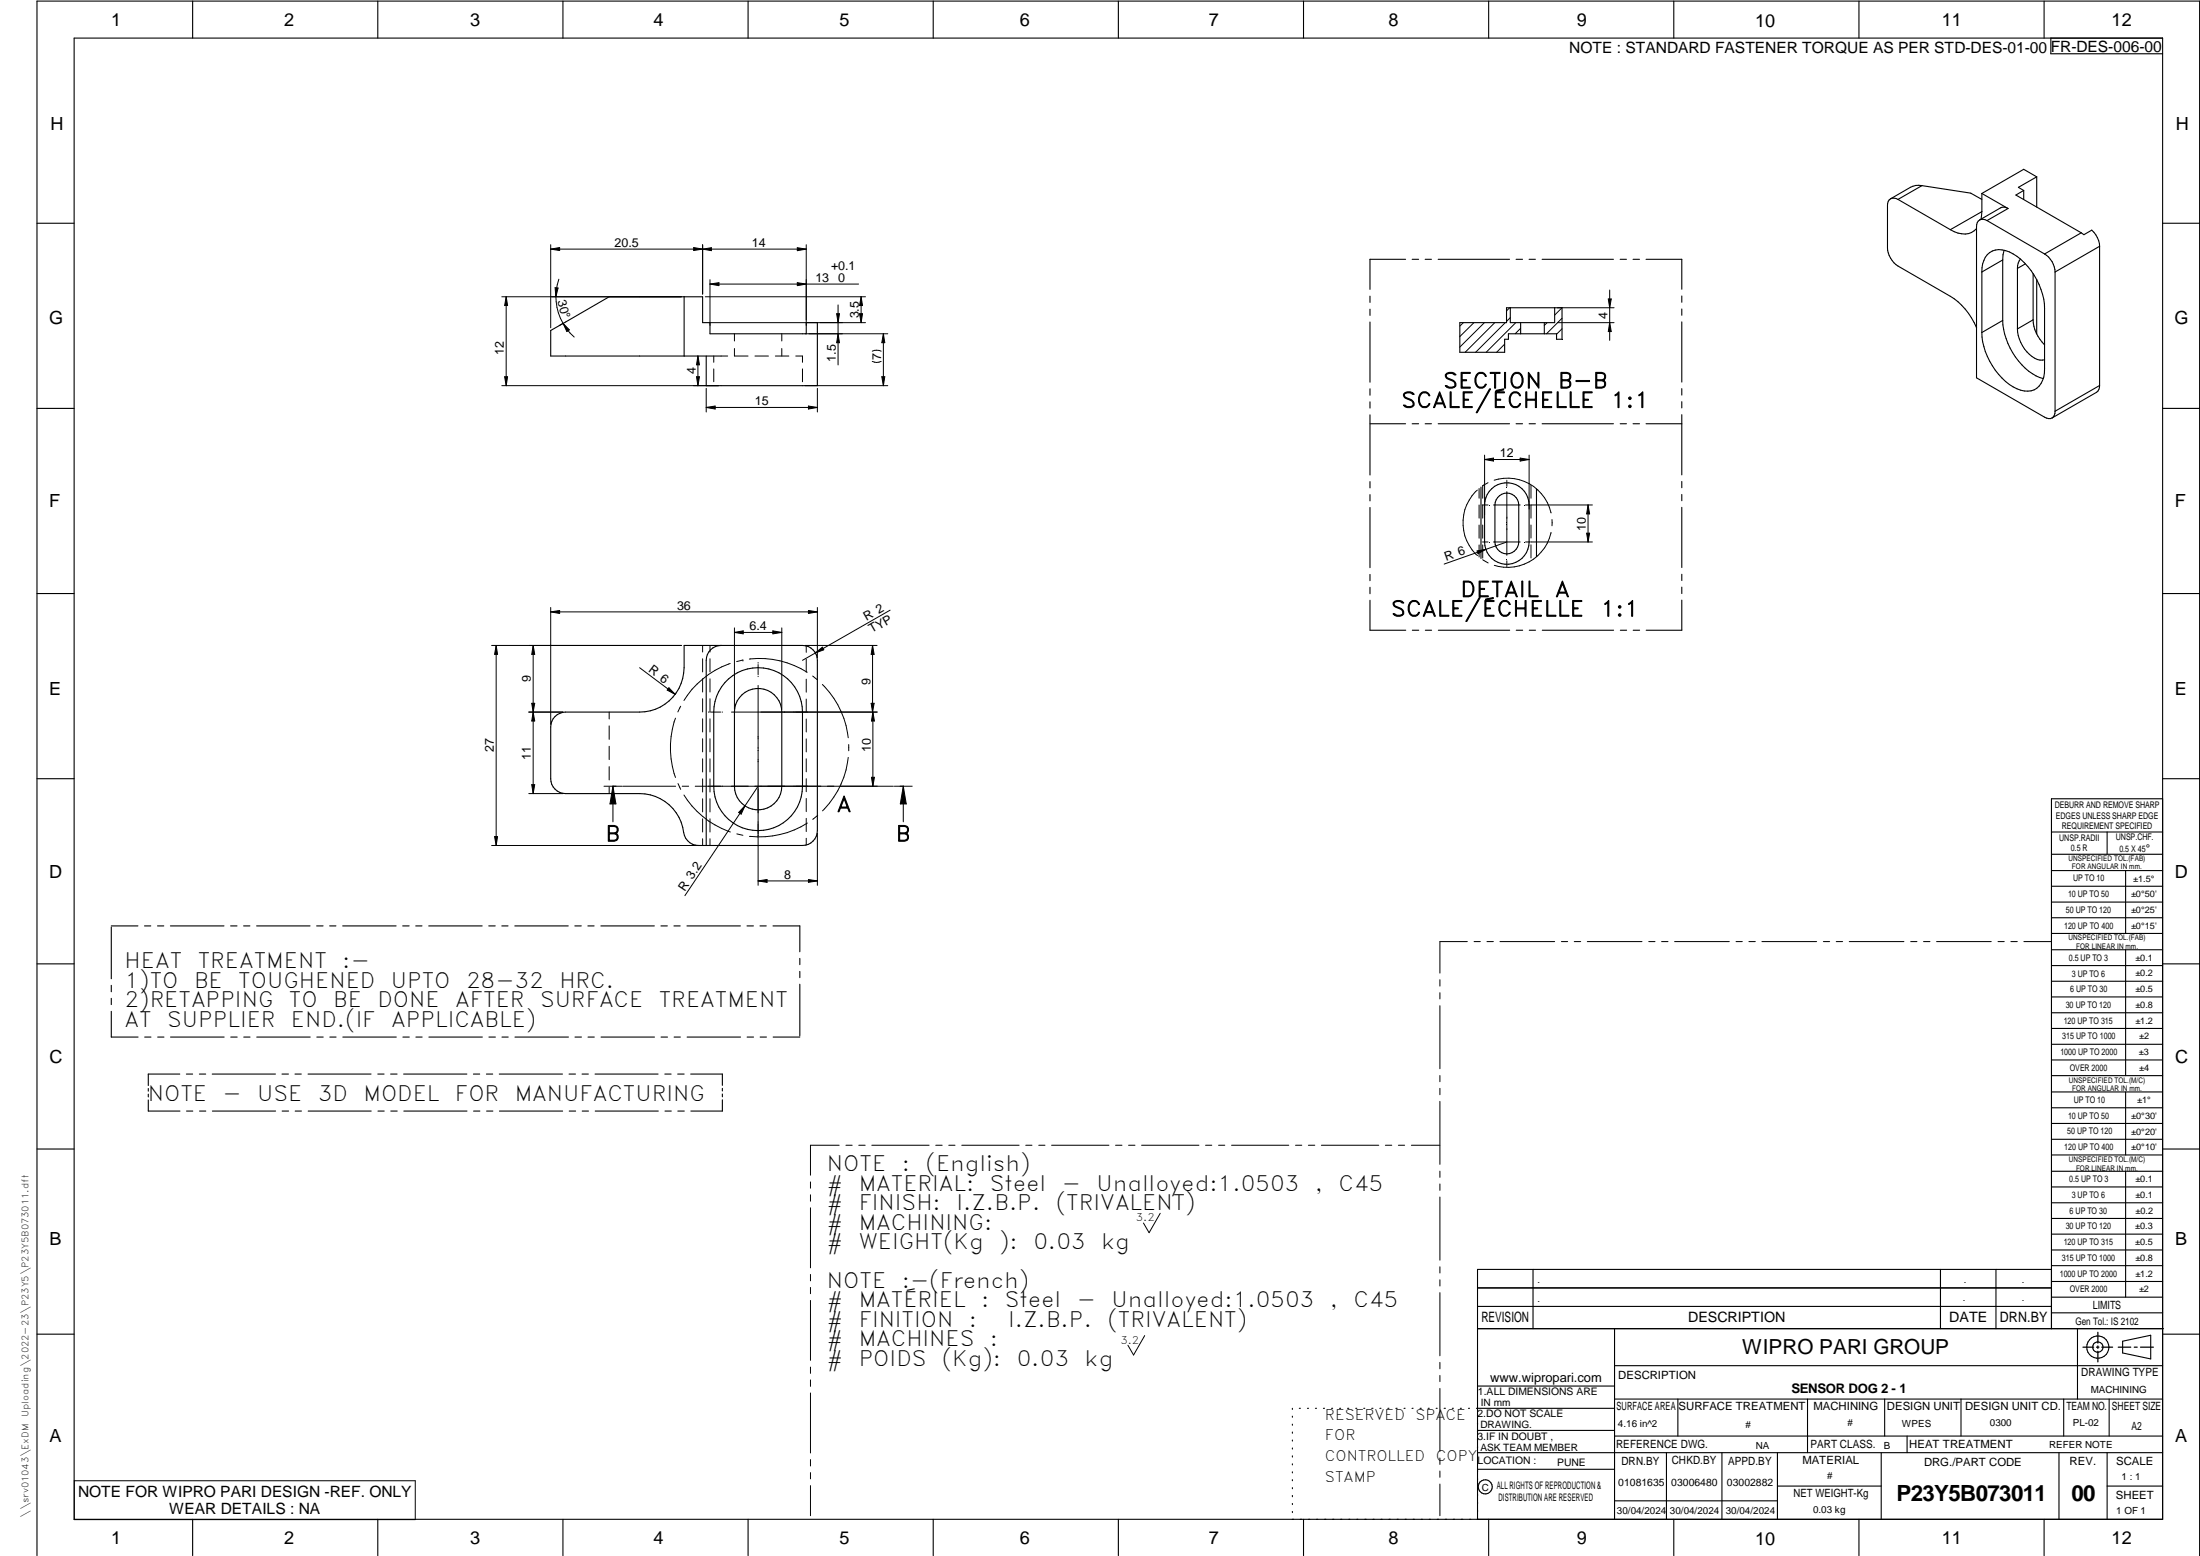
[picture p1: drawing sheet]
<svg xmlns="http://www.w3.org/2000/svg" width="594mm" height="420mm" viewBox="0 0 594 420" stroke-linecap="round" stroke-linejoin="round" font-family="sans-serif">
<g fill="none" stroke="#000" stroke-width=".3">
<path d="M20 10.3h564v400h-564zM52 .3v10M102 .3v10M152 .3v10M202 .3v10M252 .3v10M302 .3v10M352 .3v10M402 .3v10M452 .3v10M502 .3v10M552 .3v10"/>
<path d="M553.8 10.3v4.2h30.2M510.5 53.7a2.13 2.13 0 0 1 2 .1M510.5 53.7a1.86 1.86 0 0 0-.8 1.8v11.4a6.4 6.4 0 0 0 2.8 4.9l14.2 8.2a18 18 0 0 1 7 8.5M512.5 53.8l14.2 8.2M519 50.1a4.4 4.4 0 0 0-3.1 .5l-5.4 3.1M519 50.1l-6.5 3.7M519 50.1l13.2 2.1 3 1.6M534.6 59.4a2.13 2.13 0 0 1 2 .2M534.6 59.4a1.86 1.86 0 0 0-.9 1.8v40.8l18.4 10.6a2.08 2.08 0 0 0 2 .3M535.2 52.2l7 4.1M535.2 52.2v4.9M535.2 57.1l-.2 2.1"/>
<path d="M535.2 57.1l-8.5 4.9M536.6 59.6l15.5 9M542.2 56.3l-5.6 3.3M542.2 56.3a1.93 1.93 0 0 0-2-.2l-5.6 3.3M546.5 51.4v2.4M546.5 51.4l-2.1 1.3 17.6 10.2M550 47.8l-5 2.8 1.5 .8M550 47.8l-3.5-2.1-11.3 6.5M550 47.8v8.1M10 60.3h10M369.9 80v1.7M379.6 70h-9.7v8.1"/>
<path d="M381.3 70h1.8M384.8 70h1.7M388.4 70h19.2M409.4 70h1.7M412.9 70h1.7M416.4 70h19.3M437.5 70h1.7M441 70h1.7M444.5 70h9.6v8.1M454.1 79.9v1.7M533.7 61.7a5.3 5.3 0 0 1-7 .3M535.2 73.4a5.2 5.2 0 0 1 4.5-6 11.2 11.2 0 0 1 7.9 4.6l2.4 3.5"/>
<path d="M535.2 73.4v16.4M540.8 70.2v16.3M540.8 70.2l-5.6 3.2M541.2 67.6l-.4 2.6M544.8 72.5v16.3M545.6 69.9a3.9 3.9 0 0 0-.8 2.6M546.9 71.2l-2.1 1.3M549 73.9v12.5M550 75.6v14.6M550 75.5l1.1 2.6a13.3 13.3 0 0 1 1 5.2v16.3a5.4 5.4 0 0 1-3.6 5.9 9.3 9.3 0 0 1-7.9-3.4 18.7 18.7 0 0 1-5.4-12.3M552.1 68.6a5.9 5.9 0 0 1 2.8 4.8M554.9 73.4v37.6"/>
<path d="M562 62.9l.7 .5 2.1-1.3a6.3 6.3 0 0 1 2.2 4.4M562 62.9l-9.9 5.7M567 66.5v37.6M567 66.5l-12.1 6.9M584 60.3h10M184.7 80.1v16M194.7 96.1h-46v-6.9l15.8-9.1h25.2v7h2v3h26v-3h3v17h-30v-8M369.9 83.5v1.7M369.9 87v16.2M394.2 87.1h12.6v-4h15v8.5h-1.5v-1.5h-13v1.5h-1v3.5h-12.1zM407.8 83.1v4h12v-4M410.6 87.1v3"/>
<path d="M417 87.1v3M454.1 83.4v1.7M454.1 86.9v16.3M540.8 86.5l-5.6 3.3M540.8 86.5a18.6 18.6 0 0 0 9 15l2 .7M544.8 88.8a9.1 9.1 0 0 0 6.1 8.4h1.2M549 86.4l-4.2 2.4M549 86.4a10.2 10.2 0 0 0 3.1 6.7M10 110.3h10M369.9 105v1.7M369.9 108.5v1.7M369.9 112v16.3"/>
<path d="M369.9 114.4h9.7M381.3 114.4h1.8M384.8 114.4h1.7M388.4 114.4h19.2M409.4 114.4h1.7M412.9 114.4h1.7M416.4 114.4h19.3M437.5 114.4h1.7M441 114.4h1.7M444.5 114.4h9.6M454.1 104.9v1.8M454.1 108.5v1.7"/>
<path d="M454.1 112v16.2M554.9 111a2.08 2.08 0 0 1-.8 1.9M567 104.1a2.08 2.08 0 0 1-.8 1.8l-12.1 7M567 104.1l-12.1 6.9M584 110.3h10M369.9 130v1.7M369.9 133.6v1.7M369.9 137v16.3M399.9 131.5v19.3M402.8 132a6 6 0 0 1 6.5-1.1 6 6 0 0 1 3.6 5.5v9.9a6 6 0 0 1-6 6.1 6 6 0 0 1-6-6.1v-9.9a6.1 6.1 0 0 1 1.9-4.4zM404.9 133.9a3.2 3.2 0 0 1 3.4-.4 3.2 3.2 0 0 1 1.8 2.9v9.9a3.2 3.2 0 0 1-3.2 3.3 3.2 3.2 0 0 1-3.2-3.3v-9.9a3.3 3.3 0 0 1 1.2-2.5zM414.9 132v18.3"/>
<path d="M454.1 130v1.7M454.1 133.5v1.7M454.1 137v16.2M369.9 155.1v1.7M369.9 158.6v1.7M454.1 155.1v1.7M454.1 158.5v1.8M10 160.3h10M194.7 174.3a4 4 0 0 0-4 4v50M369.9 162.1v8.1h9.7M381.4 170.2h1.7M384.9 170.2h1.7"/>
<path d="M388.4 170.2h19.3M409.4 170.2h1.8M413 170.2h1.6M416.5 170.2h19.2M437.6 170.2h1.6M441 170.2h1.8M454.1 162.1v8.1h-9.6M584 160.3h10M149.9 193.5a4.4 4.4 0 0 1 2.8-1.2h20a12 12 0 0 0 12-12v-6h32a4 4 0 0 1 4 4v46a4 4 0 0 1-4 4h-28.1a4.1 4.1 0 0 1-4-3.5 12 12 0 0 0-11.9-10.5h-20a4 4 0 0 1-4-4v-14a3.9 3.9 0 0 1 1.2-2.8zM195.7 184.3a12 12 0 0 1 13.3-3.2 12 12 0 0 1 7.7 11.2v20a12 12 0 0 1-12 12 12 12 0 0 1-12-12v-20a11.9 11.9 0 0 1 3-8zM200.4 187.6a6.4 6.4 0 0 1 6.9-1.2 6.4 6.4 0 0 1 3.8 5.9v20a6.4 6.4 0 0 1-6.4 6.4 6.4 6.4 0 0 1-6.4-6.4v-20a6.3 6.3 0 0 1 2.1-4.7zM10 210.3h10"/>
<path d="M584 215.7h-30v143.1M584 210.3h10M554 224.7h30M554 230.7h30M554 235.1h30M554 239.3h30M569 224.7v6M574 235.1v17M30 250.3v14M30 250h7.2M39 250h1.7M42.5 250h1.7"/>
<path d="M46 250h14.5M62.3 250h1.7M65.8 250h1.7M69.3 250h14.4M85.5 250h1.7M89 250h1.7M92.5 250h14.5M108.7 250h1.8M112.3 250h1.7M115.8 250h14.4M132 250h1.7M135.5 250h1.7"/>
<path d="M139 250h14.5M155.2 250h1.8M158.7 250h1.7M162.3 250h14.4M178.5 250h1.7M182 250h1.7M185.5 250h14.4M201.7 250h1.7M205.2 250h1.7M208.7 250h7.3v7M216 258.8v1.7M554 243.6h30"/>
<path d="M554 247.8h30M554 252.1h30M554 256.5h30M574 256.5v33.9M10 260.3h10M30 273.1v6.9h7.3M30 266.1v1.7M30 269.6v1.7M216 262.3v1.7M216 265.8v13.9M554 260.7h30M554 265h30"/>
<path d="M554 269.2h30M554 273.5h30M554 277.7h30M584 260.3h10M39.1 280h1.7M40 297v3h8.6M40 293.9v.7M40 295.4v.8M42.6 280h1.7M46.1 280h14.4M48.5 290h-8.5v3.1M50.3 290h1.7"/>
<path d="M53.8 290h1.7M57.3 290h17.1M62.3 280h1.7M65.8 280h1.7M69.3 280h14.5M76.2 290h1.7M79.7 290h1.7M83.2 290h17M85.5 280h1.8M89.1 280h1.7M92.6 280h14.4M102 290h1.7"/>
<path d="M105.5 290h1.7M108.8 280h1.7M109 290h17.1M112.3 280h1.7M115.8 280h14.5M127.8 290h1.7M131.4 290h1.6M132 280h1.8M134.8 290h17.1M135.5 280h1.7M139.1 280h14.4M153.7 290h1.7"/>
<path d="M155.3 280h1.7M157.2 290h1.7M158.8 280h1.7M160.7 290h17M162.3 280h14.4M178.5 280h1.7M179.5 290h1.7M182 280h1.7M183 290h1.7M185.5 280h14.5M186.5 290h8.6v3.1M195.1 293.9v.7"/>
<path d="M195.1 295.4v.8M195.1 297v3h-8.5M201.8 280h1.7M205.3 280h1.7M208.8 280h7.2M554 282h30M554 286.2h30M554 290.4h30M554 294.9h30M554 299.1h30M574 294.9v17M10 310.3h10"/>
<path d="M50.4 300h1.7M53.9 300h1.7M57.4 300h17M76.2 300h1.7M79.7 300h1.7M83.2 300h17M102.1 300h1.7M105.5 300h1.8M109 300h17.1M127.9 300h1.7M131.4 300h1.7M134.9 300h17"/>
<path d="M153.7 300h1.7M157.2 300h1.7M160.7 300h17.1M179.6 300h1.7M183 300h1.8M554 303.4h30M554 307.6h30M554 311.9h30M554 316.3h30M574 316.3v34M584 310.3h10M554 320.5h30"/>
<path d="M554 324.8h30M554 329h30M554 333.2h30M554 337.5h30M399 358.8h185.2M399 352.8h155M399 347.8h155M414 342.8v16M436 358.8v51.5M524 342.8v16M539 342.8v16M554 341.8h30"/>
<path d="M554 346h30M554 350.3h30M554 354.5h30M554 342.8h-155v67.5M561 358.8v19M10 360.3h10M399 374.3h37M436 377.8h148M453.1 377.8v10M488.1 377.8v14.5M508.9 377.8v10M529.5 377.8v10"/>
<path d="M557.3 377.8v10M569.5 377.8v10M573.2 362.2l7.6-1.6v6.3l-7.6-1.6zM584 368.8h-148M584 360.3h10M349 380.3v.3M349 382.4v.3M349 384.6v.3M349 386.7v.3M349 388.8v.3M349 391v.3M349 393.1v.3"/>
<path d="M349 395.3v.3M349 397.4v.3M349 399.5v.3M350.9 380.3h.2M353.1 380.3h.2M355.2 380.3h.3M357.4 380.3h.3M359.6 380.3h.3M361.7 380.3h.3M363.9 380.3h.3M366.1 380.3h.3M368.3 380.3h.2"/>
<path d="M370.4 380.3h.3M372.6 380.3h.3M374.8 380.3h.3M376.9 380.3h.4M379.1 380.3h.3M381.3 380.3h.3M383.4 380.3h.4M385.6 380.3h.3M387.8 380.3h.3M390 380.3h.3M392.2 380.3h.3M394.3 380.3h.3"/>
<path d="M396.5 380.3h.3M398.7 380.3h37.3M399 396.7h37M399 392.3h185M399 386.2h37M436 387.8h148M450 392.3v18M465 392.3v18M480 392.3v18M508 392.3v18M515 387.8v4.5M556 392.3v18"/>
<path d="M569 392.3v18M52 410.3v9.7M102 410.3v9.7M152 410.3v9.7M202 410.3v9.7M252 410.3v9.7M302 410.3v9.7M349 401.7v.3M349 403.8v.4M349 406v.3M349 408.1v.3M352 410.3v9.7"/>
<path d="M402 410.3v9.7M436 405.3h44M452 410.3v9.7M480 401.3h28M502 410.3v9.7M552 410.3v9.7M569 401.3h15M10 420v-419.7h584v419.7"/>
<circle cx="566.5" cy="363.7" r="1.39"/>
<circle cx="566.5" cy="363.8" r="3"/>
<circle cx="401.1" cy="401.5" r="1.9"/>
</g>
<g fill="none" stroke="#000" stroke-width=".27">
<path d="M148.7 66.1v22.4M148.7 67.3h69M148.7 67.3l2.4-.5v.8zM149.9 77.7l.8 .1-.6 2.3zM150.9 75.4a14.5 14.5 0 0 0 1.2 11.9M187.3 66.8l4.8 .9v-.8l-4.8 .7zM189.7 66.1v13.3M191.7 75.5v12.4M191.7 76.7l2.4-.4v.8zM191.7 76.7h40.2M215.3 66.9l2.4 .4-2.4 .4zM215.3 76.3l2.4 .4-2.4 .4z"/>
<path d="M217.7 66.1v21.8M434.7 78.3v13.6M135.5 80.1h48.5M136.7 80.1l.4 2.4h-.8zM136.7 80.1v24M152.1 87.3l1.8 2.6 1.2 1.1M152.1 87.3l1.6 1.8-.6 .4zM152.1 87.3l-1.1 .6M188.5 96.1l.4 2.4h-.8zM188.5 96.1v8M190.5 80.1h43.2M191.4 87.1h42.3"/>
<path d="M192.7 96.1v1.7M192.7 99.6v3.5M194.7 96.1h1.8M198.3 94.1l.1 2h3.6M198.3 90.1v2M203.9 96.1h3.6M209.4 96.1h3.6M211.1 90.1v2M211.1 94.1v2M214.9 96.1h1.8v1.7M216.7 99.6v3.5M217.4 90.1h22.3"/>
<path d="M225.9 84.7h.8l-.4 2.4zM226.3 82.3v16.3M226.3 90.1l.4 2.4h-.8zM232.1 84.7h.8l-.4 2.4zM232.5 80.1l.4 2.4h-.8zM232.5 80.1v7M237.9 97.6a2.6 2.6 0 0 1-2.4 0M237.9 94.8a2.99 2.99 0 0 0-2.4 0M238.5 90.1l.4 2.4h-.8zM238.5 90.1v14M395.2 87.1l-1 1M398 87.1l-3.8 3.8"/>
<path d="M400.8 87.1l-6.6 6.6M403.6 87.1l-8 8M406.3 92.9l-2.2 2.2M406.5 87.1l-8 8M407.7 83.1l-.9 .8M407.8 85.8l-1 1M409.3 87.1l-8 8M410.6 88.6l-1.5 1.5M417.8 87.1l-.8 .8M420.5 87.1h15.4M420.5 83.1h15.4M421.8 83.1l-2 2"/>
<path d="M421.8 85.9l-4.2 4.2M421.8 88.8l-1.5 1.5M434.3 80.7h.8l-.4 2.4zM434.7 87.1l.4 2.4h-.8zM135.5 104.1h58.5M136.3 101.7h.8l-.4 2.4zM188.1 101.7h.8l-.4 2.4zM190.7 104.9v6.4M190.7 110h30M190.7 110l2.4-.4v.8zM217.4 104.1h22.3M218.3 109.6l2.4 .4-2.4 .4z"/>
<path d="M220.7 104.9v6.4M238.1 101.7h.8l-.4 2.4zM398.9 132.3a12 12 0 0 0 .1 17.7M399.4 131.9v2.6M399.4 136.4v3.5M400.2 136.4h.1M400.4 131.1v3.4M400.4 136.4v3.5M400.5 136.4h1.3M400.9 124.1l2.4-.4v.8zM400.9 124.1h12M400.9 122.9v16.1"/>
<path d="M401.8 130.3l-1.5 .9M403.3 136.4h7.2M403.5 129.7a12 12 0 0 1 15.3 8.8M406.9 129.7v.1M406.9 130v1.3M406.9 132.8v8.5M410.5 123.7l2.4 .4-2.4 .4zM411.9 136.4h1.4M412.9 122.9v14.6M413.4 131v3.5M413.4 136.4v3.5M413.5 136.4h16.5"/>
<path d="M428.8 136.4l.5 2.4h-.9zM428.8 136.4v9.9M398.9 148.8l2.3-.5-2.1 1.2zM399.4 141.8v3.5M399.4 147.2v3.2M400.2 146.3h.1M400.4 151.1l1.5 .9M400.4 141.8v3.5M400.4 147.2v3.5M400.5 146.3h1.3M403.3 146.3h7.2M406.9 141.4v8.5"/>
<path d="M406.9 151.4v1.3M406.9 153v.1M406.9 146.3l-16.9 6M411.9 146.3h1.4M413.4 141.8v3.5M413.4 147.1v3.6M413.5 146.3h16.5M418.8 143.8a12 12 0 0 1-15.3 8.9M419.1 140.3v1.7M428.4 144h.9l-.5 2.3zM132.8 174.3h51.2M134 174.3l.4 2.4h-.8z"/>
<path d="M134 174.3v54M144 174.3l.4 2.4h-.8zM144 174.3v40M148.7 165.2h72M148.7 164v31.6M148.7 165.2l2.4-.4v.9zM189.7 174.3v1.8M189.7 177.9v3.5M191.7 174.3v1.8M191.7 177.9v3.5M197.2 179.2a23.7 23.7 0 0 0-12.5 9.9M198.3 169.5v22.1"/>
<path d="M198.3 170.8l2.4-.5v.9zM198.3 170.8h12.8M200.6 178.2l-1.7 .4M200.6 178.2h.1M202.3 178a23.9 23.9 0 0 1 15.7 3.5M204.7 178.9v.2M204.7 179.5v2.7M208.7 170.3l2.4 .5-2.4 .4zM211.1 169.5v22.1M217.4 174.3h19.4M217.7 174.4v1.7M217.7 178v3.5"/>
<path d="M218.3 164.8l2.4 .4-2.4 .5zM220.2 176.3l1.9-1.5 .4 .7zM220.7 164v13.6M235.6 174.3l.4 2.4h-.8zM235.6 174.3v18M240.4 164.8l-23.7 13.5M142.8 192.3h9.2M143.6 189.9h.8l-.4 2.4zM144 192.3l.4 2.4h-.8zM164.5 192.3v1.8M164.5 196v3.6M172.7 180.3l9.6 7.2"/>
<path d="M180.6 185.7l1.7 1.8-2.1-1.1zM182.4 193.9a23.9 23.9 0 0 0 0 16M183.8 190.7l-.8 1.5M189.7 183.3v3.6M189.7 188.7v3.5M189.7 194.1v3.6M189.7 199.5v3.5M191.3 192.3h.2M191.7 183.3v3.6M191.7 188.7v3.5M191.7 194.1v3.6M191.7 199.5v3.5"/>
<path d="M191.9 192.3h2.7M195 192.3h.1M197.5 192.3h39.4M204.7 182.6v.1M204.7 185.1v17.1M217.7 183.4v3.5M217.7 188.8v3.5M217.7 194.1v3.6M217.7 199.5v3.5M219.4 182.5l1.4 1.1M222.1 184.8a23.8 23.8 0 0 1 7 14.4M235.2 189.9h.8l-.4 2.4z"/>
<path d="M235.7 192.3v20M235.7 192.3l.4 2.4h-.8zM142.8 214.3h9.2M143.6 211.9h.8l-.4 2.4zM163.1 212.3h4.8M164.5 201.5v3.6M164.5 207v3.6M164.5 212.5v1.8M165.5 212.3l.8 4.8h-1.6zM165.5 212.3v9.6M168.1 212.3h14.3M183.1 211.6l.7 1.5"/>
<path d="M184.2 212.3h1.8M184.7 214.7a24.1 24.1 0 0 0 12.5 10M187.7 212.3h53.6M189.7 204.9v3.5M189.7 210.3v3.6M189.7 215.7v3.5M191.7 204.9v3.5M191.7 210.3v3.6M191.7 215.7v3.5M201.2 217.6l-1.1 2.2-.6-.4zM204.7 212.3l-19.8 29.6M204.7 202.4v36.7"/>
<path d="M217.7 204.9v3.5M217.7 210.3v3.5M217.7 215.6v3.6M229.1 204.5a24 24 0 0 1-7 14.4M229.2 201v1.7M235.3 209.9h.8l-.4 2.4zM241.5 212.3h4.8M243.9 212.3l.8 4.8h-1.6zM243.9 212.3v9.6M132.8 228.3h57.2M133.6 225.9h.8l-.4 2.4zM189.7 221.1v3.6"/>
<path d="M189.7 226.5v1.8M191.7 221.1v3.6M191.7 226.5v1.8M199 225.2l1.6 .4M204.7 237.9l2.4-.4v.8zM204.7 237.9h16M217.7 221v3.5M217.7 226.4v1.8M218 222.3a24.5 24.5 0 0 1-15.6 3.5M218.3 237.5l2.4 .4-2.4 .4zM220.7 225v14.1M220.8 220.2l-1.4 1"/>
<path d="M396.2 254.3h-7.4v8.5M398.1 254.3h1.6M401.5 254.3h1.8M405 254.3h14.8M421.6 254.3h1.7M425.1 254.3h1.7M428.6 254.3h14.8M445.2 254.3h1.7M448.7 254.3h1.7M452.2 254.3h14.8M468.8 254.3h1.7M472.3 254.3h1.7"/>
<path d="M475.8 254.3h14.8M492.4 254.3h1.7M495.8 254.3h1.8M499.4 254.3h14.7M516 254.3h1.6M519.4 254.3h1.8M522.9 254.3h14.8M539.5 254.3h1.7M543 254.3h1.7M546.5 254.3h7.4M388.8 264.5v1.8M388.8 268.1v1.6"/>
<path d="M388.8 271.6v17M388.8 290.4v1.7M388.8 293.9v1.7M388.8 297.4v17M218.9 319.2v1.6M226.6 309.2h-7.7v8.1M228.4 309.2h1.7M231.9 309.2h1.7M235.4 309.2h15.5M252.7 309.2h1.7M256.2 309.2h1.7M259.7 309.2h15.5"/>
<path d="M277 309.2h1.7M280.5 309.2h1.7M284 309.2h15.5M301.2 309.2h1.8M304.8 309.2h1.7M308.3 309.2h15.5M325.5 309.2h1.7M329.1 309.2h1.6M332.6 309.2h15.4M349.8 309.2h1.7M353.3 309.2h1.7M356.8 309.2h15.5"/>
<path d="M374.1 309.2h1.7M377.6 309.2h1.7M381.1 309.2h7.7M388.8 316.2v1.7M388.8 319.7v1.7M218.9 322.6v1.8M218.9 326.1v16.2M313.3 327.6l-3 5.3-1.5-2.7M388.8 323.2v17.1M218.9 344.1v1.8M218.9 347.6v1.7M218.9 351.2v16.1"/>
<path d="M388.8 342.1v1.6M388.8 345.6v1.7M388.8 349v17.1M218.9 369.1v1.7M218.9 372.6v1.8M218.9 376.1v16.2M309.1 360.6l-3 5.3-1.5-2.6M388.8 367.9v1.7M388.8 371.4v1.7M388.8 374.9v17M20.1 399.8h92v10.5h-92zM218.9 394.1v1.8"/>
<path d="M218.9 397.6v1.7M388.8 393.7v1.7M388.8 397.2v1.7M218.9 401.2v8.1M388.8 400.7v8.6"/>
</g>
<path d="M566.5 359.7v3M562.5 363.8h2.9M566.1 363.8h.7M566.5 363.4v.7M566.5 364.9v2.8M567.6 363.8h2.9M572 363.8h3.4M576.3 363.8h.8M578 363.8h3.5" fill="none" stroke="#000" stroke-width=".34"/>
<g fill="#000">
<path d="M149.9 77.7l.8 .1-.6 2.3zM148.7 67.3l2.4-.5v.8zM187.3 66.8l2.4 .5-2.4 .3zM189.7 67.3l2.4-.4v.8zM191.7 76.7l2.4-.4v.8zM215.3 66.9l2.4 .4-2.4 .4zM215.3 76.3l2.4 .4-2.4 .4zM136.7 80.1l.4 2.4h-.8zM152.1 87.3l1.6 1.8-.6 .4zM188.5 96.1l.4 2.4h-.8zM225.9 84.7h.8l-.4 2.4zM226.3 90.1l.4 2.4h-.8z"/>
<path d="M232.5 80.1l.4 2.4h-.8zM232.1 84.7h.8l-.4 2.4zM238.5 90.1l.4 2.4h-.8zM434.3 80.7h.8l-.4 2.4zM434.7 87.1l.4 2.4h-.8zM136.3 101.7h.8l-.4 2.4zM188.1 101.7h.8l-.4 2.4zM190.7 110l2.4-.4v.8zM218.3 109.6l2.4 .4-2.4 .4zM238.1 101.7h.8l-.4 2.4zM400.9 124.1l2.4-.4v.8zM410.5 123.7l2.4 .4-2.4 .4z"/>
<path d="M428.8 136.4l.5 2.4h-.9zM398.9 148.8l2.3-.5-2.1 1.2zM428.4 144h.9l-.5 2.3zM134 174.3l.4 2.4h-.8zM144 174.3l.4 2.4h-.8zM148.7 165.2l2.4-.4v.9zM198.3 170.8l2.4-.5v.9zM208.7 170.3l2.4 .5-2.4 .4zM218.3 164.8l2.4 .4-2.4 .5zM220.2 176.3l1.9-1.5 .4 .7zM235.6 174.3l.4 2.4h-.8zM143.6 189.9h.8l-.4 2.4z"/>
<path d="M144 192.3l.4 2.4h-.8zM180.6 185.7l1.7 1.8-2.1-1.1zM235.2 189.9h.8l-.4 2.4zM235.7 192.3l.4 2.4h-.8zM143.6 211.9h.8l-.4 2.4zM165.5 212.3l.8 4.8h-1.6zM201.2 217.6l-1.1 2.2-.6-.4zM235.3 209.9h.8l-.4 2.4zM243.9 212.3l.8 4.8h-1.6zM133.6 225.9h.8l-.4 2.4zM204.7 237.9l2.4-.4v.8zM218.3 237.5l2.4 .4-2.4 .4z"/>
</g>
<g font-size="6">
<text x="512.1" y="405.2">P23Y5B073011</text>
<text x="559.4" y="405.2">00</text>
</g>
<g font-size="5.7">
<text x="389.7" y="104.8">SECTION</text>
<text x="420.7" y="104.8">B-B</text>
<text x="378.4" y="110.1">SCALE/ÉCHELLE</text>
<text x="434.9" y="110.1">1:1</text>
<text x="394.4" y="161.2">DETAIL</text>
<text x="419.9" y="161.2">A</text>
<text x="375.6" y="166.4">SCALE/ÉCHELLE</text>
<text x="432.2" y="166.4">1:1</text>
<text x="225.9" y="219.2">A</text>
<text x="163.5" y="227.2">B</text>
<text x="241.9" y="227.2">B</text>
<text x="33.6" y="261.5">HEAT</text>
<text x="53.4" y="261.5">TREATMENT</text>
<text x="92.4" y="261.5">:-</text>
<text x="33.6" y="266.7">1)TO</text>
<text x="52.4" y="266.7">BE</text>
<text x="64.3" y="266.7">TOUGHENED</text>
<text x="105.5" y="266.7">UPTO</text>
<text x="125.9" y="266.7">28-32</text>
<text x="151" y="266.7">HRC.</text>
<text x="33.6" y="272">2)RETAPPING</text>
<text x="78" y="272">TO</text>
<text x="90" y="272">BE</text>
<text x="101.9" y="272">DONE</text>
<text x="122.9" y="272">AFTER</text>
<text x="145.8" y="272">SURFACE</text>
<text x="177.9" y="272">TREATMENT</text>
<text x="33.6" y="277.2">AT</text>
<text x="45.2" y="277.2">SUPPLIER</text>
<text x="78.5" y="277.2">END.(IF</text>
<text x="105.6" y="277.2">APPLICABLE)</text>
<text x="39.9" y="297.3">NOTE</text>
<text x="60.1" y="297.3">-</text>
<text x="69.5" y="297.3">USE</text>
<text x="85.8" y="297.3">3D</text>
<text x="98.1" y="297.3">MODEL</text>
<text x="122.8" y="297.3">FOR</text>
<text x="139" y="297.3">MANUFACTURING</text>
<text x="223.3" y="316.3">NOTE</text>
<text x="243.5" y="316.3">:</text>
<text x="249.9" y="316.3">(English)</text>
<text x="223.3" y="321.5">#</text>
<text x="231.9" y="321.5">MATERIAL:</text>
<text x="267.3" y="321.5">Steel</text>
<text x="286.7" y="321.5">-</text>
<text x="296.1" y="321.5">Unalloyed:1.0503</text>
<text x="355" y="321.5">,</text>
<text x="361.4" y="321.5">C45</text>
<text x="223.3" y="326.8">#</text>
<text x="231.9" y="326.8">FINISH:</text>
<text x="258.3" y="326.8">I.Z.B.P.</text>
<text x="285.1" y="326.8">(TRIVALENT)</text>
<text x="223.3" y="332">#</text>
<text x="231.9" y="332">MACHINING:</text>
<text x="223.3" y="337.3">#</text>
<text x="231.9" y="337.3">WEIGHT(Kg</text>
<text x="269.8" y="337.3">):</text>
<text x="279" y="337.3">0.03</text>
<text x="297.3" y="337.3">kg</text>
<text x="223.3" y="347.8">NOTE</text>
<text x="243.5" y="347.8">:-(French)</text>
<text x="223.3" y="353">#</text>
<text x="231.9" y="353">MATÉRIEL</text>
<text x="264.9" y="353">:</text>
<text x="271.4" y="353">Steel</text>
<text x="290.8" y="353">-</text>
<text x="300.1" y="353">Unalloyed:1.0503</text>
<text x="359.1" y="353">,</text>
<text x="365.5" y="353">C45</text>
<text x="223.3" y="358.3">#</text>
<text x="231.9" y="358.3">FINITION</text>
<text x="261.6" y="358.3">:</text>
<text x="272.2" y="358.3">I.Z.B.P.</text>
<text x="299.1" y="358.3">(TRIVALENT)</text>
<text x="223.3" y="363.5">#</text>
<text x="231.9" y="363.5">MACHINES</text>
<text x="267.3" y="363.5">:</text>
<text x="223.3" y="368.8">#</text>
<text x="231.9" y="368.8">POIDS</text>
<text x="254.3" y="368.8">(Kg):</text>
<text x="274.6" y="368.8">0.03</text>
<text x="292.8" y="368.8">kg</text>
</g>
<text font-size="5.6" x="470.5" y="365.5">WIPRO PARI GROUP</text>
<g font-size="4.9">
<text x="30" y="6.9">1</text>
<text x="76.7" y="6.9">2</text>
<text x="127" y="6.9">3</text>
<text x="176.5" y="6.9">4</text>
<text x="226.7" y="6.9">5</text>
<text x="275.4" y="6.9">6</text>
<text x="326.4" y="6.9">7</text>
<text x="375" y="6.9">8</text>
<text x="425.8" y="6.9">9</text>
<text x="473.9" y="7.3">10</text>
<text x="524.3" y="6.9">11</text>
<text x="570.2" y="6.9">12</text>
<text x="13.6" y="35.1">H</text>
<text x="587.6" y="35.1">H</text>
<text x="13.2" y="87.5">G</text>
<text x="587.2" y="87.5">G</text>
<text x="13.2" y="137">F</text>
<text x="587.2" y="137">F</text>
<text x="13.2" y="187.6">E</text>
<text x="587.2" y="187.6">E</text>
<text x="13.2" y="237">D</text>
<text x="587.2" y="237">D</text>
<text x="13.4" y="287.1">C</text>
<text x="587.4" y="287.1">C</text>
<text x="13.4" y="336.2">B</text>
<text x="587.4" y="336.2">B</text>
<text x="13.4" y="389.3">A</text>
<text x="587.4" y="389.3">A</text>
<text x="30" y="416.9">1</text>
<text x="76.7" y="416.9">2</text>
<text x="127" y="416.9">3</text>
<text x="176.5" y="416.9">4</text>
<text x="226.7" y="416.9">5</text>
<text x="275.4" y="416.9">6</text>
<text x="326.4" y="416.9">7</text>
<text x="375" y="416.9">8</text>
<text x="425.8" y="416.9">9</text>
<text x="473.9" y="417.3">10</text>
<text x="524.3" y="416.9">11</text>
<text x="570.2" y="416.9">12</text>
</g>
<g font-size="4.2">
<text x="423.7" y="14.3">NOTE : STANDARD FASTENER TORQUE AS PER STD-DES-01-00</text>
<text x="553.8" y="14">FR-DES-006-00</text>
<text x="21.1" y="404.3">NOTE FOR WIPRO PARI DESIGN -REF. ONLY</text>
<text x="45.7" y="408.8">WEAR DETAILS : NA</text>
</g>
<g font-size="3.9">
<text x="400" y="357.1">REVISION</text>
<text x="455.9" y="357.1">DESCRIPTION</text>
<text x="526.4" y="357.1">DATE</text>
<text x="540" y="357.1">DRN.BY</text>
<text x="357.8" y="383.3">RESERVED</text>
<text x="382.3" y="383.3">SPACE</text>
<text x="357.8" y="388.9">FOR</text>
<text x="357.8" y="394.5">CONTROLLED</text>
<text x="387.8" y="394.5">COPY</text>
<text x="357.8" y="400">STAMP</text>
</g>
<text font-size="3.6" x="483.7" y="376.1">SENSOR DOG 2 - 1</text>
<text font-size="3.5" x="402.4" y="373.3">www.wipropari.com</text>
<g font-size="3.4">
<text x="165.9" y="66.7">20.5</text>
<text x="203" y="66.7">14</text>
<text x="220.2" y="76.1">13</text>
<text x="224.4" y="73">+0.1</text>
<text x="226.3" y="76.1">0</text>
<text x="150.5" y="81.2" transform="rotate(75 150.5 81.2)">30°</text>
<text x="231.9" y="86" transform="rotate(-90 231.9 86)">3.5</text>
<text x="434.1" y="86.1" transform="rotate(-90 434.1 86.1)">4</text>
<text x="136.1" y="95.9" transform="rotate(-90 136.1 95.9)">12</text>
<text x="187.9" y="101" transform="rotate(-90 187.9 101)">4</text>
<text x="225.7" y="97.7" transform="rotate(-90 225.7 97.7)">1.5</text>
<text x="237.9" y="97.2" transform="rotate(-90 237.9 97.2)">7</text>
<text x="203.8" y="109.4">15</text>
<text x="405" y="123.5">12</text>
<text x="428.2" y="143.3" transform="rotate(-90 428.2 143.3)">10</text>
<text x="390.6" y="151.5" transform="rotate(-19 390.6 151.5)">R 6</text>
<text x="182.8" y="164.6">36</text>
<text x="234" y="167.7" transform="rotate(-30 234 167.7)">R 2</text>
<text x="202.4" y="170.2">6.4</text>
<text x="235.5" y="171" transform="rotate(-30 235.5 171)">TYP</text>
<text x="143.4" y="184.2" transform="rotate(-90 143.4 184.2)">9</text>
<text x="175" y="181.2" transform="rotate(37 175 181.2)">R 6</text>
<text x="235" y="185" transform="rotate(-90 235 185)">9</text>
<text x="133.3" y="203.2" transform="rotate(-90 133.3 203.2)">27</text>
<text x="235.1" y="203.2" transform="rotate(-90 235.1 203.2)">10</text>
<text x="143.4" y="205.2" transform="rotate(-90 143.4 205.2)">11</text>
<text x="211.8" y="237.3">8</text>
<text x="184.9" y="240.8" transform="rotate(-56 184.9 240.8)">R 3.2</text>
</g>
<g font-size="3.1">
<text x="565.1" y="353.5">LIMITS</text>
<text x="562" y="371.7">DRAWING TYPE</text>
<text x="437" y="372.3">DESCRIPTION</text>
<text x="436.5" y="380.8">SURFACE AREA</text>
<text x="453.3" y="380.8">SURFACE TREATMENT</text>
<text x="489.7" y="380.8">MACHINING</text>
<text x="509.5" y="380.8">DESIGN UNIT</text>
<text x="530.6" y="380.8">DESIGN UNIT CD.</text>
<text x="558" y="380.6">TEAM NO.</text>
<text x="570.3" y="380.7">SHEET SIZE</text>
<text x="575.6" y="386.1">A2</text>
<text x="436.4" y="391.1">REFERENCE DWG.</text>
<text x="437.8" y="395.5">DRN.BY</text>
<text x="451.4" y="395.4">CHKD.BY</text>
<text x="466.6" y="395.5">APPD.BY</text>
<text x="486.7" y="395.4">MATERIAL</text>
<text x="488.9" y="390.9">PART CLASS.</text>
<text x="515.6" y="390.9">HEAT TREATMENT</text>
<text x="519.6" y="395.9">DRG./PART CODE</text>
<text x="558.9" y="395.5">REV.</text>
<text x="571.4" y="395.6">SCALE</text>
<text x="484.3" y="404.2">NET WEIGHT-Kg</text>
<text x="571.4" y="404.7">SHEET</text>
</g>
<text font-size="3" x="579.5" y="230.1">°</text>
<g font-size="2.8">
<text x="306.7" y="329.8">3.2</text>
<text x="560.4" y="357.7">Gen Tol.: IS 2102</text>
<text x="302.5" y="362.8">3.2</text>
<text x="399.1" y="376.6">1.ALL DIMENSIONS ARE</text>
<text x="399" y="382.7">2.DO NOT SCALE</text>
<text x="399" y="388.7">3.IF IN DOUBT ,</text>
<text x="399" y="395.4">LOCATION :</text>
<text x="420.5" y="396">PUNE</text>
<text x="404.2" y="402">ALL RIGHTS OF REPRODUCTION &amp;</text>
<text x="437" y="401.2">01081635</text>
<text x="451.3" y="401.2">03006480</text>
<text x="466.3" y="401.2">03002882</text>
<text x="404.7" y="405.4">DISTRIBUTION ARE RESERVED</text>
</g>
<g font-size="2.7">
<text x="564.6" y="376.2">MACHINING</text>
<text x="399.9" y="379.7">IN mm</text>
<text x="399.7" y="385.7">DRAWING.</text>
<text x="436.9" y="385.4">4.16 in^2</text>
<text x="471.4" y="385.5">#</text>
<text x="498.9" y="385">#</text>
<text x="513.6" y="385.3">WPES</text>
<text x="537.3" y="385.1">0300</text>
<text x="559.7" y="385.1">PL-02</text>
<text x="399.7" y="391.8">ASK TEAM MEMBER</text>
<text x="474.1" y="391.2">NA</text>
<text x="508.7" y="391.2">B</text>
<text x="553.4" y="391.1">REFER NOTE</text>
<text x="493.4" y="399.5">#</text>
<text x="572.8" y="399.7">1 : 1</text>
<text x="400.1" y="402.5">C</text>
<text x="436.6" y="408.7">30/04/2024</text>
<text x="450.9" y="408.8">30/04/2024</text>
<text x="466" y="408.9">30/04/2024</text>
<text x="489.6" y="408.5">0.03 kg</text>
<text x="571.4" y="408.7">1 OF 1</text>
</g>
<g font-size="2.5">
<text x="554.9" y="218.3">DEBURR AND REMOVE SHARP</text>
<text x="555.2" y="221">EDGES UNLESS SHARP EDGE</text>
<text x="556.1" y="227.1">UNSP.RADII</text>
<text x="556.8" y="223.8">REQUIREMENT SPECIFIED</text>
<text x="571.4" y="226.9">UNSP.CHF.</text>
<text x="559.2" y="229.9">0.5 R</text>
<text x="572.3" y="230.1">0.5 X 45</text>
<text x="559.8" y="238">UP TO 10</text>
<text x="576.1" y="238.1">±1.5°</text>
<text x="558.5" y="242.2">10 UP TO 50</text>
<text x="575.5" y="242.3">±0°50'</text>
<text x="557.4" y="250.7">120 UP TO 400</text>
<text x="557.9" y="246.5">50 UP TO 120</text>
<text x="575.5" y="250.7">±0°15'</text>
<text x="575.5" y="246.5">±0°25'</text>
<text x="558.7" y="259.4">0.5 UP TO 3</text>
<text x="559.5" y="263.7">3 UP TO 6</text>
<text x="576.6" y="263.6">±0.2</text>
<text x="576.6" y="259.4">±0.1</text>
<text x="559" y="267.9">6 UP TO 30</text>
<text x="576.6" y="267.9">±0.5</text>
<text x="557.8" y="272.2">30 UP TO 120</text>
<text x="576.6" y="272.2">±0.8</text>
<text x="556.9" y="280.7">315 UP TO 1000</text>
<text x="557.3" y="276.4">120 UP TO 315</text>
<text x="576.6" y="276.4">±1.2</text>
<text x="577.7" y="280.7">±2</text>
<text x="556.4" y="284.9">1000 UP TO 2000</text>
<text x="577.6" y="284.9">±3</text>
<text x="558.9" y="289.2">OVER 2000</text>
<text x="577.7" y="289.3">±4</text>
<text x="560" y="297.9">UP TO 10</text>
<text x="577.1" y="297.9">±1°</text>
<text x="558.5" y="302.1">10 UP TO 50</text>
<text x="575.5" y="302.1">±0°30'</text>
<text x="557.4" y="310.6">120 UP TO 400</text>
<text x="558.2" y="306.3">50 UP TO 120</text>
<text x="575.5" y="310.6">±0°10'</text>
<text x="575.5" y="306.4">±0°20'</text>
<text x="558.8" y="319.2">0.5 UP TO 3</text>
<text x="559.4" y="323.4">3 UP TO 6</text>
<text x="576.6" y="319.2">±0.1</text>
<text x="576.6" y="323.5">±0.1</text>
<text x="558.9" y="327.7">6 UP TO 30</text>
<text x="576.7" y="327.7">±0.2</text>
<text x="557.8" y="332">30 UP TO 120</text>
<text x="576.6" y="332">±0.3</text>
<text x="556.8" y="340.5">315 UP TO 1000</text>
<text x="557.3" y="336.3">120 UP TO 315</text>
<text x="576.6" y="336.3">±0.5</text>
<text x="576.6" y="340.5">±0.8</text>
<text x="415.2" y="346.4">.</text>
<text x="530.3" y="346.5">.</text>
<text x="545.9" y="346.4">.</text>
<text x="556.2" y="344.7">1000 UP TO 2000</text>
<text x="576.6" y="344.7">±1.2</text>
<text x="415.2" y="351.5">.</text>
<text x="530" y="351.3">.</text>
<text x="545.9" y="351.4">.</text>
<text x="558.9" y="349">OVER 2000</text>
<text x="577.6" y="349">±2</text>
</g>
<g font-size="2.4">
<text x="7.7" y="382.7" transform="rotate(-90 7.7 382.7)">Uploading\2022-23\P23Y5\P23Y5B073011.dft</text>
<text x="7.7" y="409.8" transform="rotate(-90 7.7 409.8)">\\srv01043\ExDM</text>
</g>
<g font-size="2.1">
<text x="558.5" y="232.4">UNSPECIFIED TOL.(FAB)</text>
<text x="559.5" y="234.7">FOR ANGULAR IN mm.</text>
<text x="558.6" y="253.9">UNSPECIFIED TOL.(FAB)</text>
<text x="560.7" y="256.3">FOR LINEAR IN mm.</text>
<text x="558.7" y="292.3">UNSPECIFIED TOL.(M/C)</text>
<text x="559.6" y="294.7">FOR ANGULAR IN mm.</text>
<text x="558.7" y="313.7">UNSPECIFIED TOL.(M/C)</text>
<text x="560.6" y="316.1">FOR LINEAR IN mm.</text>
</g>
</svg>
